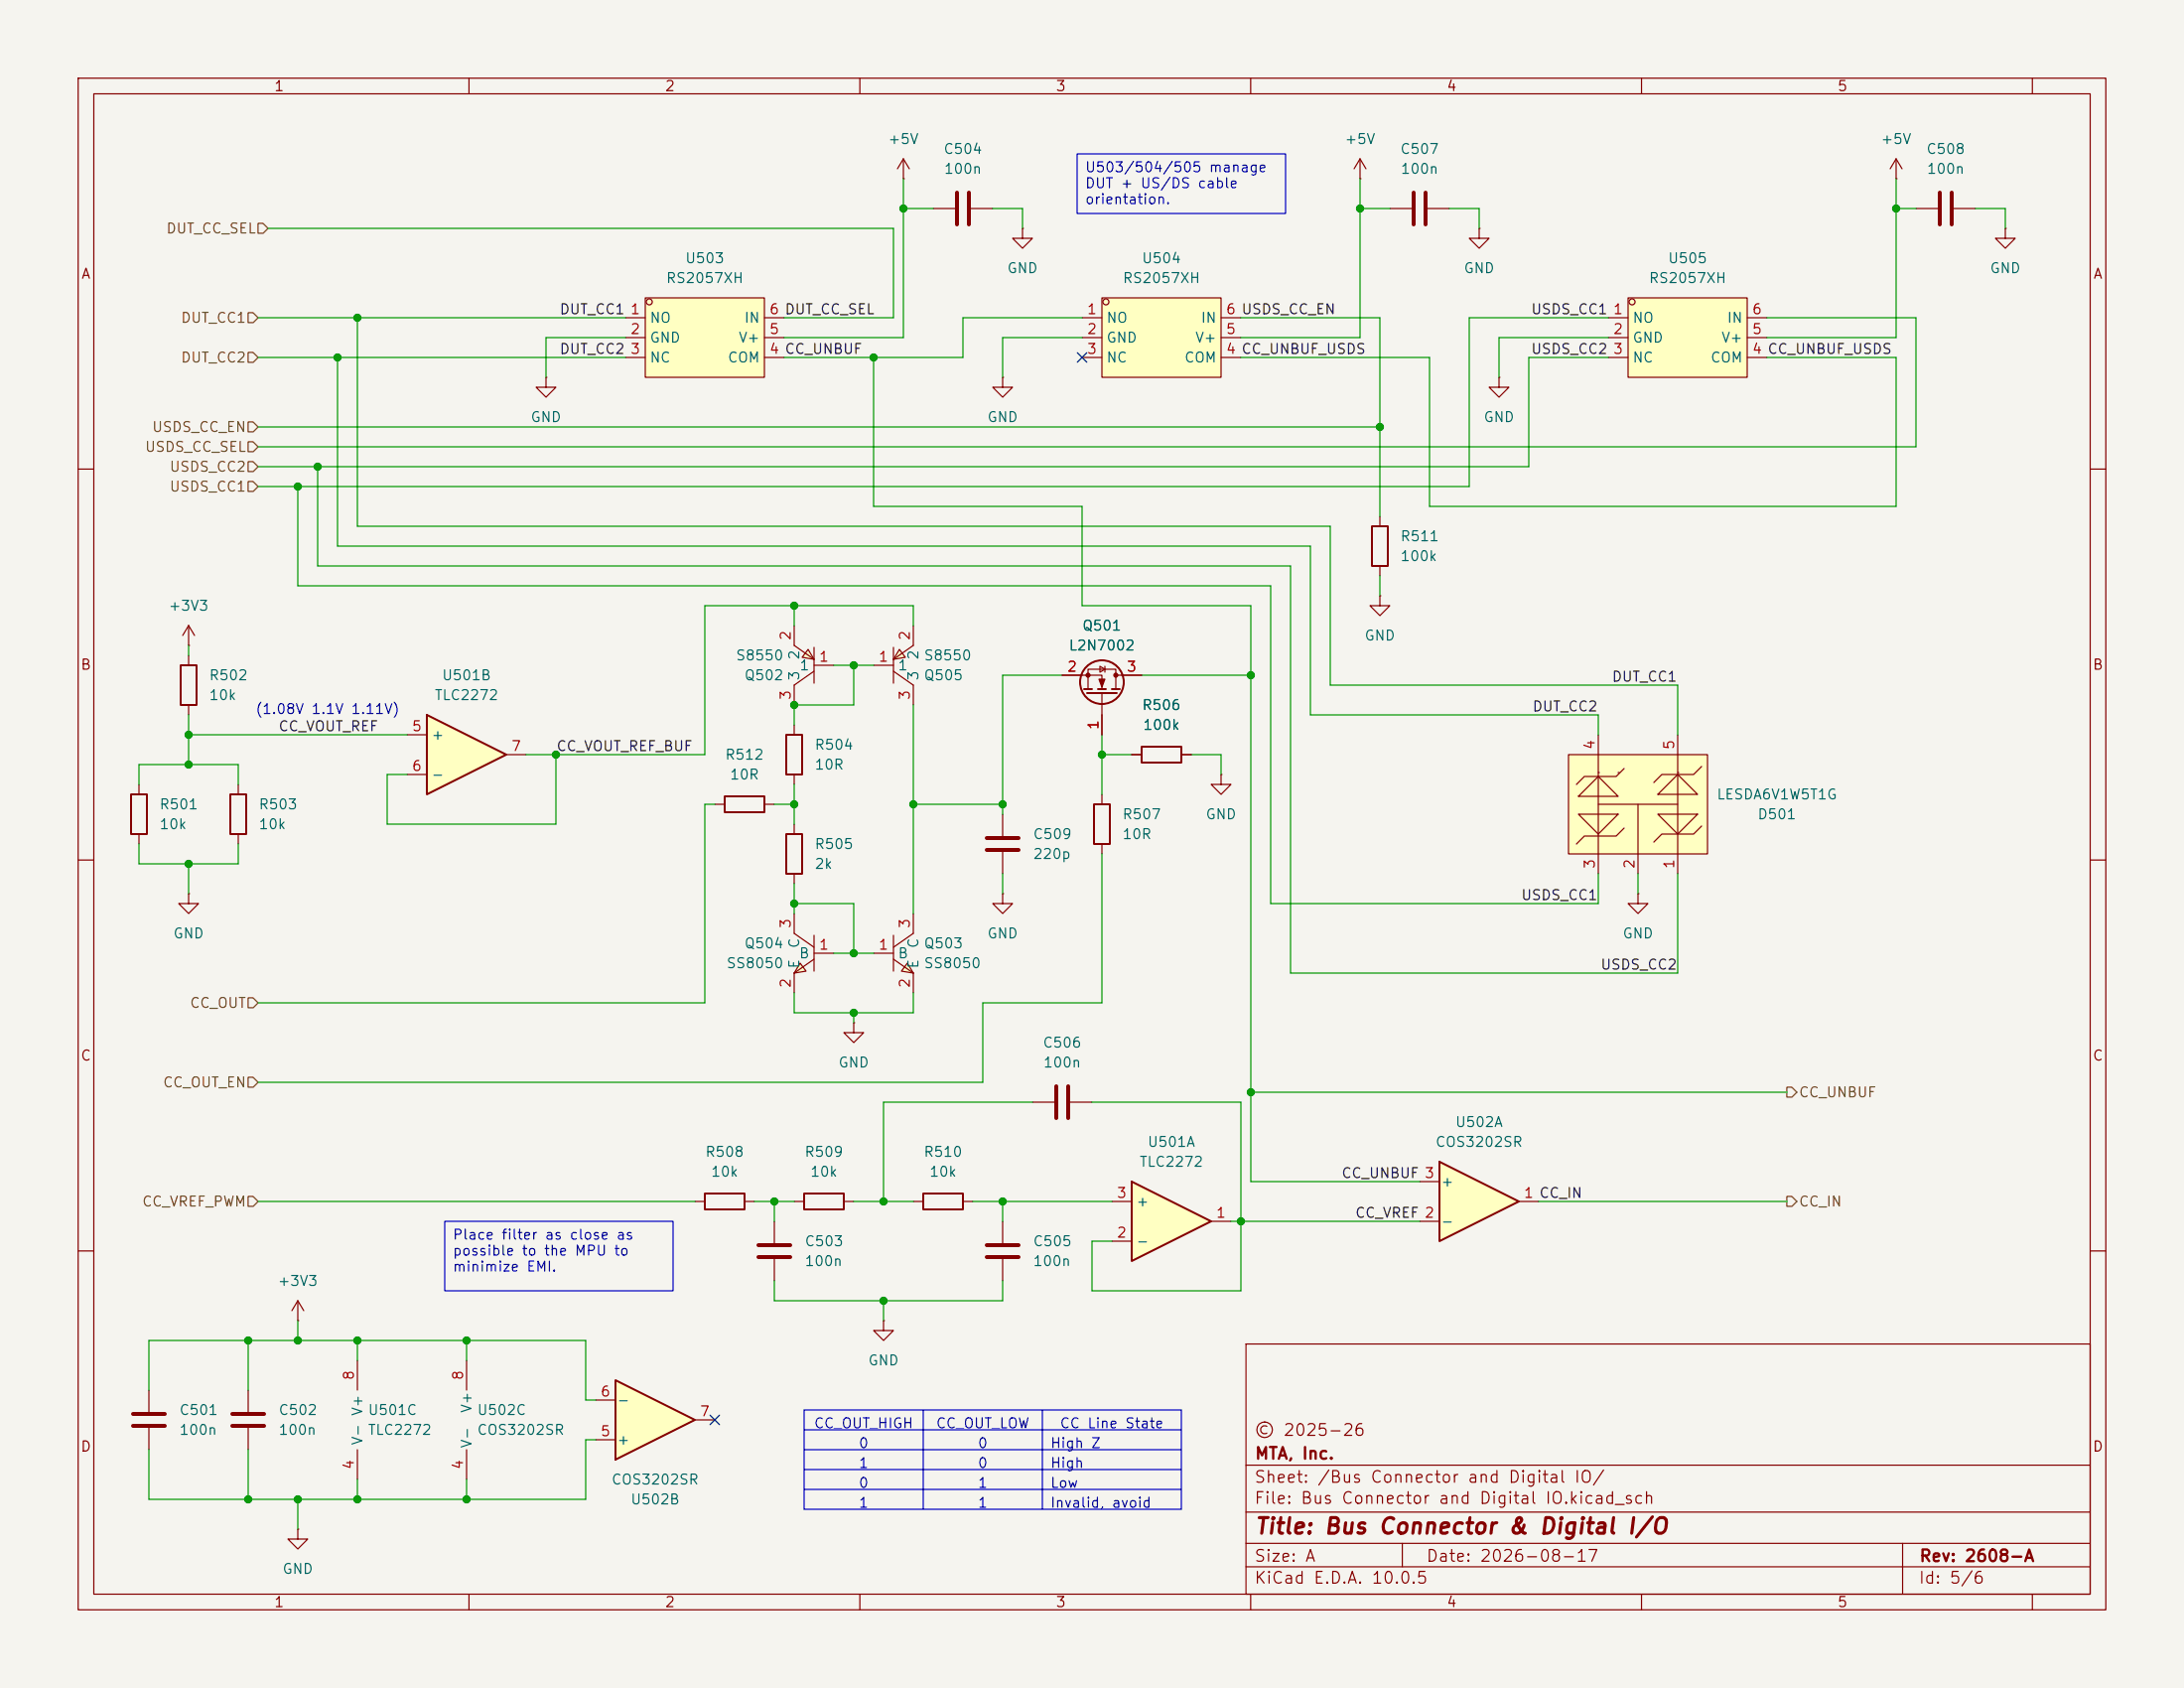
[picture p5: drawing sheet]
<svg xmlns="http://www.w3.org/2000/svg" width="279mm" height="216mm" viewBox="0 0 279 216" stroke-linecap="round" stroke-linejoin="round" font-family="sans-serif">
<path d="M0 0h279.4v215.9h-279.4z" fill="#f5f4ef" stroke="#f5f4ef" stroke-width=".13"/>
<g fill="none" stroke="#840000" stroke-width=".15">
<path d="M10 10h259.4v195.9h-259.4zM12 12h255.4v191.9h-255.4zM60 10v2M110 10v2M160 10v2M210 10v2M260 10v2M115.6 22.9h.1M115.6 20.3l.7 1.3M115.6 20.3l-.8 1.3M115.6 20.3v2.6M119.4 26.7h2.8"/>
<path d="M124.2 26.7h2.8M174 22.9h.1M174 20.3l.8 1.3M174 20.3l-.8 1.3M174 20.3v2.6M189.2 29.2v1.3h-1.2l1.2 1.3 1.3-1.3h-1.3M189.2 29.2h.1M10 60h2M267.4 60h2M10 110h2M267.4 110h2M10 160h2"/>
<path d="M59.7 174v3.8M159.4 171.9h108v32h-108zM267.4 160h2M59.7 185.4v3.8M159.4 197.4h108M159.4 193.4h108M159.4 187.4h108M179.4 197.4v3M243.4 197.4v6.5M60 203.9v2M110 203.9v2M159.4 200.4h108"/>
<path d="M160 203.9v2M210 203.9v2M260 203.9v2"/>
</g>
<path d="M122.4 24.6v4.1M124 24.6v4.1" fill="none" stroke="#840000" stroke-width=".51"/>
<g fill="#ffffc2">
<path d="M200.7 96.5h17.7v12.7h-17.7z"/>
<path d="M212.1 104.1h5.1l-2.6 2.6z"/>
<path d="M201.9 104.1h5.1l-2.5 2.6z"/>
<path d="M201.9 101.9l2.6-2.6 2.5 2.6z"/>
<path d="M212.1 101.6l2.5-2.5 2.6 2.5z"/>
</g>
<g fill="none" stroke="#840000" stroke-width=".15">
<path d="M200.7 96.5h17.7v12.7h-17.7zM204.5 98.8h.1M204.5 94v17.8M207 98.8h.1M207.8 98.3l-1 1h-4.1l-1 1M214.6 98.8h.1M214.6 94v17.8M217.7 98l-1 1.1h-4.1l-1 1M201.9 104.1h5.1l-2.5 2.6zM201.9 101.9l2.6-2.6 2.5 2.6zM204.5 102.9h10.1M207.8 105.9l-1 1h-4.1l-1 1.1"/>
<path d="M209.5 114.3v1.3h1.3l-1.3 1.2-1.2-1.2h1.2M209.5 114.3h.1M209.5 102.9v8.9M212.1 104.1h5.1l-2.6 2.6zM212.1 101.6l2.5-2.5 2.6 2.5zM217.7 105.7l-1 1h-4.1l-1 1M88.9 153.7h1.3M95.2 153.7h1.3M101.6 153.7h1.3M107.9 153.7h1.3"/>
</g>
<path d="M90.2 152.7h5v2h-5zM102.9 152.7h5v2h-5z" fill="none" stroke="#840000" stroke-width=".25"/>
<path d="M82.5 38.1h15.3v10.2h-15.3z" fill="#ffffc2"/>
<g fill="none" stroke="#840000" stroke-width=".15">
<path d="M82.5 38.1h15.3v10.2h-15.3zM69.8 48.3v1.2h1.3l-1.3 1.3-1.2-1.3h1.2M69.8 48.3h.1M80 40.6h2.5M80 43.2h2.5M80 45.7h2.5M97.8 40.6h2.5M97.8 43.2h2.5M97.8 45.7h2.5"/>
<circle cx="83.1" cy="38.6" r=".38"/>
</g>
<path d="M103.4 83.1l.7 1.2-1.5-.2z" fill="#ffffc2"/>
<path d="M101.6 80v2.6l2.5 1.7M103.4 83.1l.7 1.2-1.5-.2zM104.1 82.8v4.6M104.1 85.8l-2.5 1.8v2.6M104.1 85.1h2.6" fill="none" stroke="#840000" stroke-width=".15"/>
<path d="M54.6 91.4l10.2 5.1-10.2 5.1z" fill="#ffffc2"/>
<path d="M54.6 91.4l10.2 5.1-10.2 5.1z" fill="none" stroke="#840000" stroke-width=".25"/>
<path d="M52.1 94h2.5M52.1 99.1h2.5M64.8 96.5h2.5" fill="none" stroke="#840000" stroke-width=".15"/>
<path d="M102.4 123.2l.7 1-1.5 .3z" fill="#ffffc2"/>
<path d="M91.4 102.9h1.3M97.8 102.9h1.3M101.6 116.8v2.6l2.5 1.8M104.1 119.6v4.6M101.6 124.5v2.5M102.4 123.2l.7 1-1.5 .3zM104.1 122.7l-2.5 1.8M104.1 121.9h2.6" fill="none" stroke="#840000" stroke-width=".15"/>
<path d="M92.7 101.9h5.1v2h-5.1z" fill="none" stroke="#840000" stroke-width=".25"/>
<path d="M115.1 83.1l.7 1-1.5 .2z" fill="#ffffc2"/>
<g fill="none" stroke="#840000" stroke-width=".15">
<path d="M111.8 85.1h2.5M114.3 82.8v4.6M114.3 85.8l2.5 1.8v2.6M115.1 83.1l.7 1-1.5 .2zM116.8 80v2.6l-2.5 1.7M135.9 86.4h5.1v1.7M139.2 88.1v-2.5h3.5v2.5M140.7 85.2l.7 .4-.7 .4zM141 88.6v5.4M141.4 85.2v.8M142.7 86.4h3.3M17.8 100.3v1.3"/>
<path d="M17.8 106.7v1.3M24.1 114.3v1.3h1.3l-1.3 1.2-1.2-1.2h1.2M24.1 114.3h.1"/>
</g>
<g fill="none" stroke="#840000" stroke-width=".25">
<path d="M138.7 88.1h1M139.1 88.6h3.8M140.5 88.1h1M142.2 88.1h1.1M16.8 101.6h2v5.1h-2z"/>
<circle cx="141" cy="87.2" r="2.79"/>
</g>
<g fill="#840000" stroke="#840000" stroke-width=".15">
<path d="M140.6 86.9h.8l-.4 1z"/>
<circle cx="142.7" cy="86.4" r=".25"/>
<circle cx="139.2" cy="86.4" r=".25"/>
</g>
<path d="M141 38.1h15.2v10.2h-15.2z" fill="#ffffc2"/>
<g fill="none" stroke="#840000" stroke-width=".15">
<path d="M141 38.1h15.2v10.2h-15.2zM138.4 40.6h2.6M138.4 43.2h2.6M138.4 45.7h2.6M156.2 40.6h2.5M156.2 43.2h2.5M156.2 45.7h2.5"/>
<circle cx="141.5" cy="38.6" r=".38"/>
</g>
<path d="M184.1 148.6l10.2 5.1-10.2 5.1z" fill="#ffffc2"/>
<path d="M23.1 85.1h2v5.1h-2zM29.5 101.6h2v5.1h-2zM184.1 148.6l10.2 5.1-10.2 5.1z" fill="none" stroke="#840000" stroke-width=".25"/>
<g fill="none" stroke="#840000" stroke-width=".15">
<path d="M130.8 29.2v1.3h-1.3l1.3 1.3 1.3-1.3h-1.3M130.8 29.2h.1M128.3 48.3v1.2h1.2l-1.2 1.3-1.3-1.3h1.3M128.3 48.3h.1M24.1 82.6h.1M24.1 80v2.6M24.1 83.8v1.3M24.1 90.2v1.2M24.1 80l-.7 1.3M24.1 80l.8 1.3M30.5 100.3v1.3M30.5 106.7v1.3"/>
<path d="M181.6 156.2h2.5M181.6 151.1h2.5M194.3 153.7h2.5"/>
</g>
<path d="M78.7 176.5l10.2 5.1-10.2 5.1z" fill="#ffffc2"/>
<path d="M175.5 67.3h2v5.1h-2zM146 95.5h5.1v2h-5.1zM140 102.9h2v5.1h-2zM78.7 176.5l10.2 5.1-10.2 5.1z" fill="none" stroke="#840000" stroke-width=".25"/>
<g fill="none" stroke="#840000" stroke-width=".15">
<path d="M242.6 22.9h.1M242.6 20.3l.7 1.3M242.6 20.3l-.8 1.3M242.6 20.3v2.6M245.1 26.7h2.8M249.9 26.7h2.8M256.5 29.2v1.3h-1.2l1.2 1.3 1.3-1.3h-1.3M256.5 29.2h.1M191.8 48.3v1.2h1.2l-1.2 1.3-1.3-1.3h1.3M191.8 48.3h.1M176.5 76.2v1.3h-1.2l1.2 1.2 1.3-1.2h-1.3M176.5 76.2h.1"/>
<path d="M176.5 66v1.3M176.5 72.4v1.3M144.8 96.5h1.2M151.1 96.5h1.3M156.2 99.1v1.2h-1.3l1.3 1.3 1.3-1.3h-1.3M156.2 99.1h.1M128.3 114.3v1.3h1.2l-1.2 1.2-1.3-1.2h1.3M128.3 114.3h.1M141 101.6v1.3M141 108v1.2M99.1 156.2v2.8M132.1 141h2.8"/>
<path d="M136.9 141h2.8M19 177.8v2.8M31.7 177.8v2.8M38.1 168.9h.1M38.1 166.4l-.8 1.2M38.1 166.4l.8 1.2M38.1 166.4v2.5M45.7 174v3.8M76.2 179.1h2.5M99.1 161v2.8M113 168.9v1.3h1.3l-1.3 1.3-1.2-1.3h1.2M113 168.9h.1"/>
<path d="M19 182.6v2.8M31.7 182.6v2.8M38.1 195.6v1.3h1.3l-1.3 1.2-1.3-1.2h1.3M38.1 195.6h.1M45.7 185.4v3.8M76.2 184.2h2.5M88.9 181.6h2.5"/>
</g>
<path d="M248.2 24.6v4.1M249.7 24.6v4.1M135.1 138.9v4.1M136.7 138.9v4.1M97 159.3h4.1M97 160.8h4.1M17 180.8h4.1M17 182.4h4.1M29.7 180.8h4.1M29.7 182.4h4.1" fill="none" stroke="#840000" stroke-width=".51"/>
<path d="M208.3 38.1h15.2v10.2h-15.2z" fill="#ffffc2"/>
<g fill="none" stroke="#840000" stroke-width=".15">
<path d="M177.8 26.7h2.8M182.6 26.7h2.8M208.3 38.1h15.2v10.2h-15.2zM205.7 40.6h2.6M205.7 43.2h2.6M205.7 45.7h2.6M223.5 40.6h2.6M223.5 43.2h2.6M223.5 45.7h2.6M128.3 104.1v2.8M128.3 109v2.8"/>
<circle cx="208.8" cy="38.6" r=".38"/>
</g>
<path d="M180.8 24.6v4.1M182.4 24.6v4.1M126.2 107.2h4.1M126.2 108.7h4.1" fill="none" stroke="#840000" stroke-width=".51"/>
<path d="M116.1 123.2l.7 1.3-1.5-.3z" fill="#ffffc2"/>
<g fill="none" stroke="#840000" stroke-width=".15">
<path d="M101.6 92.7v1.3M101.6 99.1v1.2M101.6 105.4v1.3M101.6 111.8v1.2M114.3 119.6v4.6M116.8 116.8v2.6l-2.5 1.8M109.2 130.8v1.3h1.3l-1.3 1.3-1.3-1.3h1.3M109.2 130.8h.1M111.8 121.9h2.5M114.3 122.7l2.5 1.8M116.1 123.2l.7 1.3-1.5-.3zM116.8 124.5v2.5"/>
<path d="M116.8 153.7h1.3M123.2 153.7h1.3M128.3 156.2v2.8M128.3 161v2.8"/>
</g>
<path d="M126.2 159.3h4.1M126.2 160.8h4.1" fill="none" stroke="#840000" stroke-width=".51"/>
<path d="M100.6 94h2v5.1h-2zM100.6 106.7h2v5.1h-2zM118.1 152.7h5.1v2h-5.1z" fill="none" stroke="#840000" stroke-width=".25"/>
<path d="M144.8 151.1l10.1 5.1-10.1 5.1z" fill="#ffffc2"/>
<path d="M144.8 151.1l10.1 5.1-10.1 5.1z" fill="none" stroke="#840000" stroke-width=".25"/>
<path d="M135.9 86.4h2.5M141 91.4v2.6M143.5 86.4h2.5M144.8 96.5h1.2M151.1 96.5h1.3M142.2 158.8h2.6M142.2 153.7h2.6M154.9 156.2h2.6" fill="none" stroke="#840000" stroke-width=".15"/>
<path d="M33 28.6h.7l.6 .6-.6 .6h-.7zM31.7 40h.7l.6 .6-.6 .7h-.7zM31.7 45.1h.7l.6 .6-.6 .7h-.7zM31.7 59.1h.7l.6 .6-.6 .6h-.7zM31.7 54h.7l.6 .6-.6 .6h-.7zM31.7 56.5h.7l.6 .7-.6 .6h-.7zM31.7 61.6h.7l.6 .6-.6 .7h-.7zM31.7 137.8h.7l.6 .6-.6 .7h-.7zM31.7 127.6h.7l.6 .7-.6 .6h-.7zM228.6 139.1h.6l.7 .6-.7 .6h-.6zM31.7 153h.7l.6 .7-.6 .6h-.7zM228.6 153h.6l.7 .7-.7 .6h-.6z" fill="none" stroke="#725600" stroke-width=".15"/>
<path d="M137.8 19.7h26.7v7.6h-26.7zM56.9 156.2h29.2v8.9h-29.2zM102.9 182.9h48.2M102.9 185.4h48.2M102.9 188h48.2M102.9 190.5h48.2M102.9 180.3h48.2v12.7h-48.2zM118.1 180.3v12.7M133.3 180.3v12.7" fill="none" stroke="#0000c2" stroke-width=".15"/>
<g fill="none" stroke="#009600" stroke-width=".15">
<path d="M34.3 29.2h80v11.4h-14M115.6 22.9v20.3h-15.3M115.6 26.7h3.8M127 26.7h3.8v2.5M174 22.9v20.3h-15.3M174 26.7h3.8M185.4 26.7h3.8v2.5M242.6 22.9v20.3h-16.5M242.6 26.7h2.5M252.7 26.7h3.8v2.5M33 45.7h47M33 40.6h47"/>
<path d="M33 54.6h143.5M40.6 59.7v12.7h124.5v52.1h49.5v-12.7M43.2 45.7v24.2h124.4v21.5h36.9v2.6M45.7 40.6v26.7h124.5v20.3h44.4v6.4M80 43.2h-10.2v5.1M111.8 45.7v19.1h26.6v12.7h21.6v73.6h21.6M138.4 40.6h-15.2v5.1h-22.9M138.4 43.2h-10.1v5.1M158.7 45.7h24.2v19.1h59.7v-19.1h-16.5M158.7 40.6h17.8v25.4M205.7 45.7h-10.1v14h-162.6M205.7 43.2h-13.9v5.1"/>
<path d="M205.7 40.6h-17.7v21.6h-155M226.1 40.6h19v16.6h-212.1M38.1 62.2v12.7h124.5v40.7h41.9v-3.8M101.6 77.5v2.5M176.5 73.7v2.5M24.1 82.6v1.2M24.1 91.4v6.4M24.1 94h28M71.1 96.5v8.9h-21.6v-6.3h2.6M106.7 85.1h5.1M109.2 85.1v5.1h-7.6v2.5M116.8 80v-2.5h-26.6v19h-22.9"/>
<path d="M116.8 90.2v26.6M135.9 86.4h-7.6v17.7M141 96.5h3.8M141 94v7.6M146 86.4h14M152.4 96.5h3.8v2.6M17.8 100.3v-2.5h12.7v2.5M17.8 108v2.5h12.7v-2.5M24.1 110.5v3.8M91.4 102.9h-1.2v25.4h-57.2M99.1 102.9h2.5M101.6 115.6h7.6v6.3"/>
<path d="M101.6 100.3v5.1M101.6 113v3.8M116.8 102.9h11.5M128.3 111.8v2.5M141 109.2v19.1h-15.3v10.1h-92.7M209.5 111.8v2.5M101.6 127v2.5h15.2v-2.5M106.7 121.9h5.1M109.2 129.5v1.3M160 139.7h68.6M33 153.7h55.9M96.5 153.7h5.1"/>
<path d="M99.1 153.7v2.5M109.2 153.7h7.6M124.5 153.7h17.7M128.3 153.7v2.5M132.1 141h-19.1v12.7M139.7 141h19v24.1h-19v-6.3h2.5M157.5 156.2h24.1M196.8 153.7h31.8M19 177.8v-6.3h55.9v7.6h1.3M31.7 171.5v6.3M38.1 168.9v2.6M45.7 171.5v2.5"/>
<path d="M59.7 171.5v2.5M99.1 163.8v2.6h29.2v-2.6M113 166.4v2.5M31.7 185.4v6.4M38.1 191.8v3.8M45.7 189.2v2.6M59.7 189.2v2.6M76.2 184.2h-1.3v7.6h-55.9v-6.4"/>
</g>
<path d="M137.8 45.1l1.2 1.2M139 45.1l-1.2 1.2M90.8 181l1.2 1.2M92 181l-1.2 1.2" fill="none" stroke="#000084" stroke-width=".15"/>
<g fill="#009600" stroke="#009600" stroke-width=".13">
<circle cx="24.1" cy="110.5" r=".46"/>
<circle cx="99.1" cy="153.7" r=".46"/>
<circle cx="113" cy="166.4" r=".46"/>
<circle cx="59.7" cy="191.8" r=".46"/>
<circle cx="116.8" cy="102.9" r=".46"/>
<circle cx="109.2" cy="121.9" r=".46"/>
<circle cx="24.1" cy="94" r=".46"/>
<circle cx="40.6" cy="59.7" r=".46"/>
<circle cx="43.2" cy="45.7" r=".46"/>
<circle cx="38.1" cy="62.2" r=".46"/>
<circle cx="24.1" cy="97.8" r=".46"/>
<circle cx="45.7" cy="191.8" r=".46"/>
<circle cx="38.1" cy="191.8" r=".46"/>
<circle cx="31.7" cy="191.8" r=".46"/>
<circle cx="38.1" cy="171.5" r=".46"/>
<circle cx="31.7" cy="171.5" r=".46"/>
<circle cx="59.7" cy="171.5" r=".46"/>
<circle cx="45.7" cy="171.5" r=".46"/>
<circle cx="128.3" cy="153.7" r=".46"/>
<circle cx="113" cy="153.7" r=".46"/>
<circle cx="109.2" cy="129.5" r=".46"/>
<circle cx="101.6" cy="102.9" r=".46"/>
<circle cx="101.6" cy="90.2" r=".46"/>
<circle cx="101.6" cy="77.5" r=".46"/>
<circle cx="109.2" cy="85.1" r=".46"/>
<circle cx="128.3" cy="102.9" r=".46"/>
<circle cx="141" cy="96.5" r=".46"/>
<circle cx="101.6" cy="115.6" r=".46"/>
<circle cx="71.1" cy="96.5" r=".46"/>
<circle cx="160" cy="86.4" r=".46"/>
<circle cx="111.8" cy="45.7" r=".46"/>
<circle cx="176.5" cy="54.6" r=".46"/>
<circle cx="242.6" cy="26.7" r=".46"/>
<circle cx="45.7" cy="40.6" r=".46"/>
<circle cx="158.7" cy="156.2" r=".46"/>
<circle cx="160" cy="139.7" r=".46"/>
<circle cx="115.6" cy="26.7" r=".46"/>
<circle cx="174" cy="26.7" r=".46"/>
</g>
<text font-size="2" fill="#840000" x="160.4" y="196.7">Title: Bus Connector &amp; Digital I/O</text>
<g font-size="1.5" fill="#840000">
<text x="160.4" y="184">© 2025-26</text>
<text x="160.4" y="190">Sheet: /Bus Connector and Digital IO/</text>
<text x="160.4" y="187">MTA, Inc.</text>
<text x="160.4" y="192.7">File: Bus Connector and Digital IO.kicad_sch</text>
<text x="160.4" y="202.9">KiCad E.D.A. 10.0.5</text>
<text x="160.4" y="200.1">Size: A</text>
<text x="182.4" y="200.1">Date: 2026-08-17</text>
<text x="245.4" y="202.9">Id: 5/6</text>
<text x="245.4" y="200.1">Rev: 2608-A</text>
</g>
<g font-size="1.3" fill="#840000">
<text x="35" y="12">1</text>
<text x="85" y="12">2</text>
<text x="135" y="12">3</text>
<text x="185" y="12">4</text>
<text x="235" y="12">5</text>
<text x="10.3" y="36">A</text>
<text x="267.7" y="36">A</text>
<text x="10.2" y="86">B</text>
<text x="267.6" y="86">B</text>
<text x="10.2" y="136">C</text>
<text x="267.6" y="136">C</text>
<text x="10.2" y="186">D</text>
<text x="267.6" y="186">D</text>
<text x="35" y="205.9">1</text>
<text x="85" y="205.9">2</text>
<text x="135" y="205.9">3</text>
<text x="185" y="205.9">4</text>
<text x="235" y="205.9">5</text>
</g>
<g font-size="1.3" fill="#006464">
<text x="113.5" y="18.7">+5V</text>
<text x="120.6" y="20">C504</text>
<text x="120.7" y="22.6">100n</text>
<text x="171.9" y="18.7">+5V</text>
<text x="179" y="20">C507</text>
<text x="179.1" y="22.6">100n</text>
<text x="240.5" y="18.7">+5V</text>
<text x="246.3" y="20">C508</text>
<text x="246.4" y="22.6">100n</text>
<text x="87.6" y="34">U503</text>
<text x="128.7" y="35.3">GND</text>
<text x="146" y="34">U504</text>
<text x="187.2" y="35.3">GND</text>
<text x="213.3" y="34">U505</text>
<text x="254.5" y="35.3">GND</text>
<text x="83" y="41.6">NO</text>
<text x="85.1" y="36.5">RS2057XH</text>
<text x="95.1" y="41.6">IN</text>
<text x="141.5" y="41.6">NO</text>
<text x="143.5" y="36.5">RS2057XH</text>
<text x="153.5" y="41.6">IN</text>
<text x="208.8" y="41.6">NO</text>
<text x="210.8" y="36.5">RS2057XH</text>
<text x="220.8" y="41.6">IN</text>
<text x="83" y="44.1">GND</text>
<text x="83" y="46.7">NC</text>
<text x="93" y="46.7">COM</text>
<text x="94.4" y="44.1">V+</text>
<text x="141.5" y="44.1">GND</text>
<text x="141.5" y="46.7">NC</text>
<text x="151.4" y="46.7">COM</text>
<text x="152.8" y="44.1">V+</text>
<text x="208.8" y="44.1">GND</text>
<text x="208.8" y="46.7">NC</text>
<text x="218.7" y="46.7">COM</text>
<text x="220.1" y="44.1">V+</text>
<text x="67.8" y="54.3">GND</text>
<text x="126.2" y="54.3">GND</text>
<text x="189.7" y="54.3">GND</text>
<text x="179.1" y="69.5">R511</text>
<text x="179.1" y="72.1">100k</text>
<text x="21.5" y="78.4">+3V3</text>
<text x="136.6" y="83.5">L2N7002</text>
<text x="138.4" y="81">Q501</text>
<text x="174.5" y="82.2">GND</text>
<text x="26.7" y="87.3">R502</text>
<text x="26.7" y="89.9">10k</text>
<text x="55.5" y="89.9">TLC2272</text>
<text x="56.4" y="87.3">U501B</text>
<text x="94" y="84.8">S8550</text>
<text x="95.1" y="87.3">Q502</text>
<text x="102.2" y="86.1">1</text>
<text x="102.6" y="87.1" transform="rotate(-90 102.6 87.1)">3</text>
<text x="102.6" y="84.5" transform="rotate(-90 102.6 84.5)">2</text>
<text x="114.8" y="86.1">1</text>
<text x="117.8" y="87.1" transform="rotate(-90 117.8 87.1)">3</text>
<text x="117.8" y="84.5" transform="rotate(-90 117.8 84.5)">2</text>
<text x="118.1" y="87.3">Q505</text>
<text x="118.1" y="84.8">S8550</text>
<text x="55.1" y="94.9">+</text>
<text x="146" y="91.1">R506</text>
<text x="146.1" y="93.7">100k</text>
<text x="55.1" y="100">-</text>
<text x="92.7" y="97.5">R512</text>
<text x="93.3" y="100">10R</text>
<text x="104.1" y="96.2">R504</text>
<text x="104.1" y="98.8">10R</text>
<text x="20.3" y="103.8">R501</text>
<text x="20.3" y="106.4">10k</text>
<text x="33" y="103.8">R503</text>
<text x="33" y="106.4">10k</text>
<text x="132.1" y="107.6">C509</text>
<text x="143.5" y="105.1">R507</text>
<text x="143.5" y="107.6">10R</text>
<text x="154.1" y="105.1">GND</text>
<text x="219.5" y="102.6">LESDA6V1W5T1G</text>
<text x="224.8" y="105.1">D501</text>
<text x="104.1" y="108.9">R505</text>
<text x="104.1" y="111.5">2k</text>
<text x="132.1" y="110.2">220p</text>
<text x="22.1" y="120.3">GND</text>
<text x="92.8" y="124.2">SS8050</text>
<text x="95.1" y="121.6">Q504</text>
<text x="102.1" y="122.9">B</text>
<text x="102.6" y="124" transform="rotate(-90 102.6 124)">E</text>
<text x="102.6" y="121.4" transform="rotate(-90 102.6 121.4)">C</text>
<text x="114.8" y="122.9">B</text>
<text x="117.8" y="124" transform="rotate(-90 117.8 124)">E</text>
<text x="117.8" y="121.4" transform="rotate(-90 117.8 121.4)">C</text>
<text x="118.1" y="121.6">Q503</text>
<text x="118.1" y="124.2">SS8050</text>
<text x="126.2" y="120.3">GND</text>
<text x="207.5" y="120.3">GND</text>
<text x="107.2" y="136.9">GND</text>
<text x="133.3" y="134.3">C506</text>
<text x="133.4" y="136.9">100n</text>
<text x="90.1" y="148.3">R508</text>
<text x="102.8" y="148.3">R509</text>
<text x="118.1" y="148.3">R510</text>
<text x="145.7" y="149.6">TLC2272</text>
<text x="146.7" y="147">U501A</text>
<text x="183.5" y="147">COS3202SR</text>
<text x="186.1" y="144.5">U502A</text>
<text x="90.9" y="150.8">10k</text>
<text x="103.6" y="150.8">10k</text>
<text x="118.8" y="150.8">10k</text>
<text x="145.3" y="154.6">+</text>
<text x="184.3" y="152.1">+</text>
<text x="102.9" y="159.7">C503</text>
<text x="132.1" y="159.7">C505</text>
<text x="145.3" y="159.7">-</text>
<text x="184.3" y="157.2">-</text>
<text x="35.4" y="164.8">+3V3</text>
<text x="102.9" y="162.3">100n</text>
<text x="132.1" y="162.3">100n</text>
<text x="111" y="175">GND</text>
<text x="22.8" y="181.3">C501</text>
<text x="22.8" y="183.8">100n</text>
<text x="35.5" y="181.3">C502</text>
<text x="35.5" y="183.8">100n</text>
<text x="46.7" y="184.9" transform="rotate(-90 46.7 184.9)">V- V+</text>
<text x="47" y="181.3">U501C</text>
<text x="47" y="183.8">TLC2272</text>
<text x="60.7" y="185.3" transform="rotate(-90 60.7 185.3)">V-</text>
<text x="60.7" y="180.8" transform="rotate(-90 60.7 180.8)">V+</text>
<text x="60.9" y="181.3">U502C</text>
<text x="60.9" y="183.8">COS3202SR</text>
<text x="78.8" y="185.1">+</text>
<text x="78.8" y="180">-</text>
<text x="78.1" y="190.2">COS3202SR</text>
<text x="80.6" y="192.7">U502B</text>
<text x="36" y="201.6">GND</text>
</g>
<g font-size="1.3" fill="#0000c2">
<text x="138.7" y="22.3">U503/504/505 manage</text>
<text x="138.7" y="24.4">DUT + US/DS cable</text>
<text x="138.7" y="26.4">orientation.</text>
<text x="32.6" y="91.6">(1.08V 1.1V 1.11V)</text>
<text x="57.8" y="158.9">Place filter as close as</text>
<text x="57.8" y="160.9">possible to the MPU to</text>
<text x="57.8" y="163">minimize EMI.</text>
<text x="104" y="183">CC_OUT_HIGH</text>
<text x="109.8" y="185.5">0</text>
<text x="119.6" y="183">CC_OUT_LOW</text>
<text x="125" y="185.5">0</text>
<text x="134.3" y="185.5">High Z</text>
<text x="135.5" y="183">CC Line State</text>
<text x="109.8" y="188.1">1</text>
<text x="109.8" y="190.6">0</text>
<text x="125" y="188.1">0</text>
<text x="125" y="190.6">1</text>
<text x="134.3" y="188.1">High</text>
<text x="134.3" y="190.6">Low</text>
<text x="109.8" y="193.2">1</text>
<text x="125" y="193.2">1</text>
<text x="134.3" y="193.2">Invalid, avoid</text>
</g>
<g font-size="1.3" fill="#725600">
<text x="21.2" y="30.2">DUT_CC_SEL</text>
<text x="23" y="41.6">DUT_CC1</text>
<text x="23" y="46.7">DUT_CC2</text>
<text x="18.5" y="58.1">USDS_CC_SEL</text>
<text x="19.4" y="55.6">USDS_CC_EN</text>
<text x="21.6" y="60.7">USDS_CC2</text>
<text x="21.6" y="63.2">USDS_CC1</text>
<text x="24.2" y="129.2">CC_OUT</text>
<text x="20.7" y="139.4">CC_OUT_EN</text>
<text x="230" y="140.7">CC_UNBUF</text>
<text x="18.1" y="154.6">CC_VREF_PWM</text>
<text x="230" y="154.6">CC_IN</text>
</g>
<g font-size="1.3" fill="#0f0f0f">
<text x="71.5" y="40.5">DUT_CC1</text>
<text x="195.8" y="40.5">USDS_CC1</text>
<text x="71.5" y="45.6">DUT_CC2</text>
<text x="195.8" y="45.6">USDS_CC2</text>
<text x="206.1" y="87.5">DUT_CC1</text>
<text x="35.5" y="93.9">CC_VOUT_REF</text>
<text x="196" y="91.3">DUT_CC2</text>
<text x="71.1" y="96.4">CC_VOUT_REF_BUF</text>
<text x="194.5" y="115.4">USDS_CC1</text>
<text x="204.7" y="124.3">USDS_CC2</text>
<text x="171.5" y="151">CC_UNBUF 3</text>
<text x="173.3" y="156.1">CC_VREF 2</text>
</g>
<g font-size="1.3" fill="#a90000">
<text x="80.5" y="40.5">1</text>
<text x="98.3" y="40.5">6 DUT_CC_SEL</text>
<text x="139" y="40.5">1</text>
<text x="156.7" y="40.5">6 USDS_CC_EN</text>
<text x="206.3" y="40.5">1</text>
<text x="224.1" y="40.5">6</text>
<text x="80.5" y="43">2</text>
<text x="80.5" y="45.6">3</text>
<text x="98.3" y="45.6">4 CC_UNBUF</text>
<text x="98.3" y="43">5</text>
<text x="139" y="43">2</text>
<text x="139" y="45.6">3</text>
<text x="156.7" y="45.6">4 CC_UNBUF_USDS</text>
<text x="156.7" y="43">5</text>
<text x="206.3" y="43">2</text>
<text x="206.3" y="45.6">3</text>
<text x="224.1" y="45.6">4 CC_UNBUF_USDS</text>
<text x="224.1" y="43">5</text>
<text x="101.5" y="82" transform="rotate(-90 101.5 82)">2</text>
<text x="116.7" y="82" transform="rotate(-90 116.7 82)">2</text>
<text x="101.5" y="89.6" transform="rotate(-90 101.5 89.6)">3</text>
<text x="104.7" y="85">1</text>
<text x="112.3" y="85">1</text>
<text x="116.7" y="89.6" transform="rotate(-90 116.7 89.6)">3</text>
<text x="136.4" y="86.2">2</text>
<text x="144" y="86.2">3</text>
<text x="52.6" y="93.8">5</text>
<text x="140.8" y="93.4" transform="rotate(-90 140.8 93.4)">1</text>
<text x="204.3" y="96" transform="rotate(-90 204.3 96)">4</text>
<text x="214.5" y="96" transform="rotate(-90 214.5 96)">5</text>
<text x="52.6" y="98.9">6</text>
<text x="65.3" y="96.4">7</text>
<text x="204.3" y="111.2" transform="rotate(-90 204.3 111.2)">3</text>
<text x="209.4" y="111.2" transform="rotate(-90 209.4 111.2)">2</text>
<text x="214.5" y="111.2" transform="rotate(-90 214.5 111.2)">1</text>
<text x="101.5" y="118.8" transform="rotate(-90 101.5 118.8)">3</text>
<text x="116.7" y="118.8" transform="rotate(-90 116.7 118.8)">3</text>
<text x="104.7" y="121.8">1</text>
<text x="112.3" y="121.8">1</text>
<text x="101.5" y="126.5" transform="rotate(-90 101.5 126.5)">2</text>
<text x="116.7" y="126.5" transform="rotate(-90 116.7 126.5)">2</text>
<text x="142.8" y="153.5">3</text>
<text x="194.8" y="153.5">1 CC_IN</text>
<text x="142.8" y="158.6">2</text>
<text x="155.5" y="156.1">1</text>
<text x="45.6" y="176.6" transform="rotate(-90 45.6 176.6)">8</text>
<text x="59.6" y="176.6" transform="rotate(-90 59.6 176.6)">8</text>
<text x="76.7" y="178.9">6</text>
<text x="76.7" y="184">5</text>
<text x="89.4" y="181.5">7</text>
<text x="45.6" y="188.1" transform="rotate(-90 45.6 188.1)">4</text>
<text x="59.6" y="188.1" transform="rotate(-90 59.6 188.1)">4</text>
</g>
</svg>
